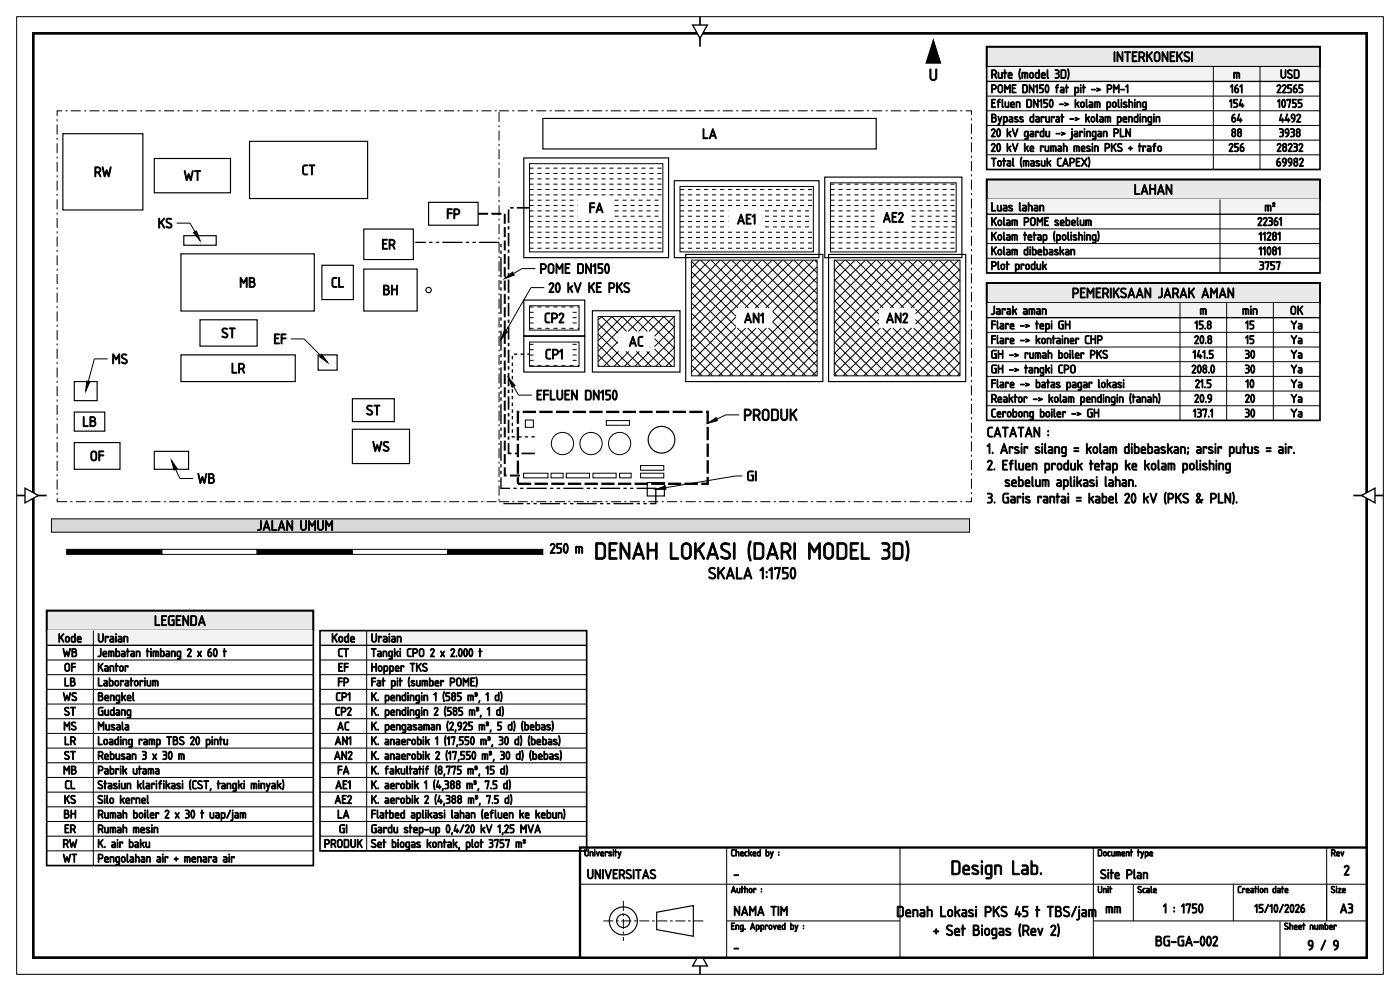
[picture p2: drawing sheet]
<svg xmlns="http://www.w3.org/2000/svg" width="420mm" height="297mm" viewBox="0 0 420 297" stroke-linecap="round" stroke-linejoin="round" font-family="sans-serif">
<path d="M5 5h410v287h-410z" fill="none" stroke="#000" stroke-width=".3"/>
<path d="M10 10h400v277h-400z" fill="none" stroke="#000" stroke-width=".8" stroke-linecap="butt"/>
<path d="M210 5v9" fill="none" stroke="#000" stroke-width=".5"/>
<path d="M207.8 7.5h4.4l-2.2 4z" fill="#fff" stroke="#000" stroke-width=".4"/>
<path d="M210 283v9" fill="none" stroke="#000" stroke-width=".5"/>
<path d="M210 285.5l2.2 4h-4.4z" fill="#fff" stroke="#000" stroke-width=".4"/>
<path d="M5 148.5h9" fill="none" stroke="#000" stroke-width=".5"/>
<path d="M7.5 146.3l4 2.2-4 2.2z" fill="#fff" stroke="#000" stroke-width=".4"/>
<path d="M406 148.5h9" fill="none" stroke="#000" stroke-width=".5"/>
<path d="M408.5 148.5l4-2.2v4.4z" fill="#fff" stroke="#000" stroke-width=".4"/>
<path d="M174 254h236v33h-236z" fill-rule="evenodd" fill="#fff"/>
<path d="M174 254h236v33h-236z" fill="none" stroke="#000" stroke-width=".7" stroke-linecap="butt"/>
<path d="M218 254v33M270 254v33M328 254v33M398 254v22M174 265h236M218 276h52M328 276h82M340 265v11M370 265v11M384 276v11" fill="none" stroke="#000" stroke-width=".3"/>
<g fill="none" stroke="#000" stroke-width=".35">
<path d="M197 273.4l11-2v9.2l-11-2z"/>
<circle cx="187" cy="276" r="4.2"/>
<circle cx="187" cy="276" r="2"/>
</g>
<path d="M181 276h30M187 270v12" fill="none" stroke="#000" stroke-width=".3" stroke-dasharray="3 .8 .8 .8" stroke-linecap="butt"/>
<path d="M14 183h80v6h-80z" fill-rule="evenodd" fill="#e9e9e9"/>
<path d="M14 183h80v6h-80z" fill="none" stroke="#000" stroke-width=".5"/>
<path d="M14 189h80v4.4h-80z" fill-rule="evenodd" fill="#f3f3f3"/>
<path d="M14 193.4h80" fill="none" stroke="#000" stroke-width=".4"/>
<g fill="none" stroke="#000" stroke-width=".3">
<path d="M14 197.8h80M28 189v70.4M14 202.2h80M14 206.6h80M14 211h80M14 215.4h80M14 219.8h80M14 224.2h80M14 228.6h80M14 233h80M14 237.4h80M14 241.8h80"/>
<path d="M14 246.2h80M14 250.6h80M14 255h80M14 259.4h80"/>
</g>
<path d="M14 183h80v76.4h-80z" fill="none" stroke="#000" stroke-width=".5"/>
<path d="M96 189h80v4.4h-80z" fill-rule="evenodd" fill="#f3f3f3"/>
<path d="M96 193.4h80" fill="none" stroke="#000" stroke-width=".4"/>
<g fill="none" stroke="#000" stroke-width=".3">
<path d="M96 197.8h80M110 189v66M96 202.2h80M96 206.6h80M96 211h80M96 215.4h80M96 219.8h80M96 224.2h80M96 228.6h80M96 233h80M96 237.4h80M96 241.8h80"/>
<path d="M96 246.2h80M96 250.6h80M96 255h80"/>
</g>
<path d="M96 189h80v66h-80z" fill="none" stroke="#000" stroke-width=".5"/>
<path d="M296 14h100v6h-100z" fill-rule="evenodd" fill="#e9e9e9"/>
<path d="M296 14h100v6h-100z" fill="none" stroke="#000" stroke-width=".5"/>
<path d="M296 20h100v4.4h-100z" fill-rule="evenodd" fill="#f3f3f3"/>
<path d="M296 24.4h100" fill="none" stroke="#000" stroke-width=".4"/>
<path d="M364 20v30.8M378 20v30.8M296 28.8h100M296 33.2h100M296 37.6h100M296 42h100M296 46.4h100M296 50.8h100" fill="none" stroke="#000" stroke-width=".3"/>
<path d="M296 14h100v36.8h-100z" fill="none" stroke="#000" stroke-width=".5"/>
<path d="M296 53.8h100v6h-100z" fill-rule="evenodd" fill="#e9e9e9"/>
<path d="M296 53.8h100v6h-100z" fill="none" stroke="#000" stroke-width=".5"/>
<path d="M296 59.8h100v4.4h-100z" fill-rule="evenodd" fill="#f3f3f3"/>
<path d="M296 64.2h100" fill="none" stroke="#000" stroke-width=".4"/>
<path d="M366 59.8v22M296 68.6h100M296 73h100M296 77.4h100M296 81.8h100" fill="none" stroke="#000" stroke-width=".3"/>
<path d="M296 53.8h100v28h-100z" fill="none" stroke="#000" stroke-width=".5"/>
<path d="M296 84.8h100v6h-100z" fill-rule="evenodd" fill="#e9e9e9"/>
<path d="M296 84.8h100v6h-100z" fill="none" stroke="#000" stroke-width=".5"/>
<path d="M296 90.8h100v4.4h-100z" fill-rule="evenodd" fill="#f3f3f3"/>
<path d="M296 95.2h100" fill="none" stroke="#000" stroke-width=".4"/>
<path d="M296 99.6h100M354 90.8v35.2M368 90.8v35.2M382 90.8v35.2M296 104h100M296 108.4h100M296 112.8h100M296 117.2h100M296 121.6h100M296 126h100" fill="none" stroke="#000" stroke-width=".3"/>
<path d="M296 84.8h100v41.2h-100z" fill="none" stroke="#000" stroke-width=".5"/>
<path d="M15.4 155.5h275.5v4h-275.5z" fill-rule="evenodd" fill="#d9d9d9" stroke="#000" stroke-width=".3"/>
<g fill="none" stroke="#000" stroke-width=".3" stroke-dasharray="1.2 1.2" stroke-linecap="butt">
<path d="M158.9 50.4h40M158.9 52h40M158.9 53.6h40M158.9 55.2h40M158.9 56.8h40M158.9 58.4h40M204 56.8h40M204 58.4h40M249.1 55.2h37.8M249.1 56.8h37.8M249.1 58.4h37.8M158.9 60h14.5"/>
<path d="M158.9 61.6h14.5M158.9 63.2h14.5M158.9 64.8h14.5M158.9 66.4h40M158.9 68h40M158.9 69.6h40M158.9 71.2h40M158.9 72.8h40M158.9 74.4h40M184.4 60h14.5M184.4 61.6h14.5M184.4 63.2h14.5"/>
<path d="M184.4 64.8h14.5M204 60h40M204 61.6h40M204 63.2h14.5M204 64.8h14.5M204 66.4h14.5M204 68h14.5M204 69.6h40M204 71.2h40M204 72.8h40M204 74.4h40M229.5 63.2h14.5"/>
<path d="M229.5 64.8h14.5M229.5 66.4h14.5M229.5 68h14.5M249.1 60h37.8M249.1 61.6h37.8M249.1 63.2h13.4M249.1 64.8h13.4M249.1 66.4h13.4M249.1 68h13.4M249.1 69.6h37.8M249.1 71.2h37.8M249.1 72.8h37.8"/>
<path d="M249.1 74.4h37.8M273.5 63.2h13.4M273.5 64.8h13.4M273.5 66.4h13.4M273.5 68h13.4M158.9 92h14.8M158.9 93.6h1.9M158.9 95.2h1.9M158.9 96.8h1.9M158.9 98.4h14.8M171.8 93.6h1.9M171.8 95.2h1.9"/>
<path d="M171.8 96.8h1.9M158.9 103.2h1.9M158.9 104.8h1.9M158.9 106.4h1.9M158.9 108h1.9M158.9 109.6h14.8M171.8 103.2h1.9M171.8 104.8h1.9M171.8 106.4h1.9M171.8 108h1.9"/>
</g>
<g fill="none" stroke="#000" stroke-width=".3">
<path d="M158.9 49.1h40v26.4h-40zM204 55.9h40v19.6h-40zM249.1 54.8h37.8v20.7h-37.8zM207.4 78h37.7v34.6h-37.7zM207.4 78.3l14 14M209.8 78l-2.4 2.4M210.2 78l14.3 14.3M212.9 78l-5.5 5.5M213.3 78l14.3 14.3M216 78l-8.6 8.6M216.4 78l14.4 14.3M219.2 78l-11.8 11.7"/>
<path d="M219.5 78l25.6 25.6M222.3 78l-14.9 14.8M222.6 78l22.5 22.5M225.4 78l-18 17.9M225.8 78l19.3 19.4M228.5 78l-21.1 21M228.9 78l16.2 16.2M231.6 78l-24.2 24.1M232 78l13.1 13.1M234.7 78l-27.3 27.3M235.1 78l10 10M237.8 78l-14.3 14.3"/>
<path d="M238.2 78l6.9 6.9M240.9 78l-14.3 14.3M241.3 78l3.8 3.8M244 78l-14.3 14.3M244.4 78l.7 .7M245.1 80l-13.3 13.3M250.3 78h37.7v34.6h-37.7zM250.6 78l14.4 14.3M253.4 78l-3.1 3.1M253.8 78l14.3 14.3M256.5 78l-6.2 6.2M256.9 78l14.3 14.3"/>
<path d="M259.6 78l-9.3 9.3M260 78l14.3 14.3M262.7 78l-12.4 12.4M263.1 78l24.9 24.9M265.8 78l-15.5 15.5M266.2 78l21.8 21.8M268.9 78l-18.6 18.6M269.3 78l18.7 18.7M272.1 78l-21.8 21.7M272.4 78l15.6 15.5M275.2 78l-24.9 24.8M275.5 78l12.5 12.4"/>
<path d="M278.3 78l-14.4 14.3M278.6 78l9.4 9.3M281.4 78l-14.4 14.3M281.8 78l6.2 6.2M284.5 78l-14.3 14.3M284.9 78l3.1 3.1M287.6 78l-14.3 14.3M158.9 91.6h14.8v7.3h-14.8zM179.4 94.8h22.9v15h-22.9zM179.4 97l6 5.9M180.4 94.8l5 5M180.5 94.8l-1.1 1.1"/>
<path d="M183.5 94.8l4.5 4.5M183.6 94.8l-4.2 4.2M186.6 94.8l4.5 4.5M186.7 94.8l-7.3 7.3M189.7 94.8l4.5 4.5M189.8 94.8l-10.4 10.5M192.9 94.8l9.4 9.5M192.9 94.8l-4.4 4.5M196 94.8l6.3 6.4M196.1 94.8l-4.5 4.5M199.1 94.8l3.2 3.3M199.2 94.8l-4.5 4.5"/>
<path d="M202.3 94.8l-5.9 6M202.3 98l-5.9 5.9M207.4 81.4l13.4 13.4M207.4 84.5l13.4 13.4M207.4 87.6l25 25M207.4 90.8l21.9 21.8M207.4 93.9l18.8 18.7M207.4 97l15.7 15.6M220.8 95l-13.4 13.4M220.8 98.1l-13.4 13.4M221.2 98.3l14.3 14.3M223.7 98.3l-14.3 14.3"/>
<path d="M224.3 98.3l14.3 14.3M226.8 98.3l-14.3 14.3M227.4 98.3l14.4 14.3M229.9 98.3l-14.3 14.3M230.5 98.3l14.4 14.3M231.8 93.3l13.3 13.4M245.1 83.1l-13.3 13.3 13.3 13.4M245.1 86.2l-26.4 26.4M245.1 89.3l-23.3 23.3M245.1 92.4l-20.2 20.2M245.1 95.5l-17.1 17.1M245.1 98.7l-13.9 13.9"/>
<path d="M250.3 83.8l13.3 13.4M250.3 90.1l22.6 22.5M250.3 93.2l19.5 19.4M250.3 99.4l13.2 13.2M250.3 80.7l13.3 13.4M250.3 86.9l25.7 25.7M250.3 96.3l16.4 16.3M263.6 92.6l-13.3 13.4M263.6 95.7l-13.3 13.4M264.2 98.3l-13.9 13.9M264.8 98.3l14.3 14.3M267.3 98.3l-14.4 14.3"/>
<path d="M267.9 98.3l14.3 14.3M270.4 98.3l-14.4 14.3M271 98.3l14.3 14.3M273.5 98.3l-14.3 14.3M274.1 98.3l13.9 13.9M274.6 92.6l13.4 13.4M274.6 95.7l13.4 13.4M288 80.7l-13.4 13.3M288 83.8l-13.4 13.4M288 86.9l-25.7 25.7M288 90l-22.6 22.6M288 93.1l-19.5 19.5"/>
<path d="M288 96.2l-16.4 16.4M288 99.4l-13.3 13.2M158.9 102.5h14.8v7.3h-14.8zM179.4 100.1l9.7 9.7M179.4 103.2l6.6 6.6M179.4 106.3l3.5 3.5M179.4 109.4l.4 .4M185.4 102.4l-6 6M185.6 105.3l-4.5 4.5M187.8 105.3l4.4 4.5M188.7 105.3l-4.5 4.5M190.9 105.3l4.4 4.5"/>
<path d="M191.8 105.3l-4.5 4.5M194 105.3l4.5 4.5M194.9 105.3l-4.4 4.5M196.4 101.5l5.9 5.9M196.4 104.6l5.2 5.2M202.3 101.1l-8.7 8.7M202.3 104.2l-5.6 5.6M202.3 107.3l-2.5 2.5M207.4 106.3l6.4 6.3M207.4 109.4l3.2 3.2M207.4 100.1l12.6 12.5M207.4 103.2l9.5 9.4"/>
<path d="M245.1 101.8l-10.8 10.8M245.1 104.9l-7.7 7.7M245.1 108l-4.6 4.6M245.1 111.1l-1.5 1.5M250.3 102.5l10.1 10.1M250.3 108.7l3.9 3.9M250.3 111.8l.8 .8M250.3 105.6l7 7M288 102.5l-10.2 10.1M288 105.6l-7.1 7M288 108.7l-4 3.9M288 111.8l-.8 .8"/>
<path d="M51.4 138l2.6 5.4h4M157.6 125.9h2.4v2.2h-2.4zM181.9 126h7v1.4h-7zM192.2 139.5h6.9v1.4h-6.9zM157.1 141.8h7.3v1.4h-7.3zM165.3 141.8h3.6v1.4h-3.6zM169.9 141.8h7v1.4h-7zM177.9 141.8h7v1.4h-7zM185.9 141.8h3.4v1.4h-3.4zM192.2 141.8h6.9v1.4h-6.9z"/>
<circle cx="168.7" cy="132.9" r="3.3"/>
<circle cx="177.3" cy="132.9" r="3.3"/>
<circle cx="185.9" cy="132.9" r="3.3"/>
</g>
<path d="M143.4 64.1h8v78.4h5.7" fill="none" stroke="#000" stroke-width=".6" stroke-dasharray="3 1" stroke-linecap="butt"/>
<path d="M160.5 135.9h-7.9v-73.6h6.3" fill="none" stroke="#000" stroke-width=".5" stroke-dasharray="4 1 1 1" stroke-linecap="butt"/>
<path d="M160.5 130.9h-6.8v-24.8h5.2" fill="none" stroke="#000" stroke-width=".4" stroke-dasharray="1 1" stroke-linecap="butt"/>
<path d="M196.7 146.6v4.3h-45.7M196.7 146.6v-.2h-46.4v-73.8h-25.7" fill="none" stroke="#000" stroke-width=".4" stroke-dasharray="6 1 1 1 1 1" stroke-linecap="butt"/>
<g fill="none" stroke="#000" stroke-width=".35">
<path d="M162.9 35.5h100v9.1h-100zM18.9 40.1h24v22.8h-24zM46.3 47.5h22.8v10.3h-22.8zM74.9 42.4h35.4v17.1h-35.4zM157.1 47.3h43.5v29.9h-43.5zM202.3 54.2h43.4v23h-43.4zM247.4 53.1h41.2v24.1h-41.2zM54.3 76.1h40v17.1h-40zM55.1 70.6h9.8v2.9h-9.8zM96.6 79.5h9.4v10.3h-9.4zM109.1 68.6h14.9v9.2h-14.9zM128.6 60.6h14.8v6.9h-14.8z"/>
<path d="M205.7 76.3h41.2v38.1h-41.2zM248.6 76.3h41.1v38.1h-41.1zM60 95.8h17.1v7.9h-17.1zM109.1 80.6h16v12.6h-16zM157.1 89.9h18.3v10.7h-18.3zM177.7 93.1h26.3v18.4h-26.3zM22.3 114.4h6.8v5.7h-6.8zM54.3 106.4h34.3v8h-34.3zM95.4 106.4h5.7v4.5h-5.7zM105.7 119.5h12.6v6.9h-12.6zM157.1 100.8h18.3v10.7h-18.3zM22.3 132.6h13.7v8h-13.7z"/>
<path d="M22.3 123.5h9.1v5.7h-9.1zM46.3 135.3h10.3v5.3h-10.3zM105.7 128.6h17.2v10.3h-17.2zM194.2 144.6h5.1v4h-5.1z"/>
<circle cx="128.6" cy="86.9" r=".8"/>
<circle cx="198.5" cy="131.8" r="4"/>
</g>
<path d="M155.4 123.4h56.9v21.6h-56.9z" fill="none" stroke="#000" stroke-width=".7" stroke-dasharray="4 1" stroke-linecap="butt"/>
<path d="M280 11.9l2.2 7h-4.4zM51.4 138l1.7 2.5-.9 .4z" fill="#000" stroke="#000" stroke-width=".3"/>
<path d="M17.1 150.4h132.6v-117.2h-132.6v117.2M149.7 150.4h141.7v-117.2h-141.7" fill="none" stroke="#000" stroke-width=".3" stroke-dasharray="3 1 .6 1" stroke-linecap="butt"/>
<g fill="#fff">
<path d="M24.9 134.4h8.4v4.4h-8.4z" fill-rule="evenodd"/>
<path d="M22.7 124.2h8.4v4.4h-8.4z" fill-rule="evenodd"/>
<path d="M110.1 131.6h8.4v4.4h-8.4z" fill-rule="evenodd"/>
<path d="M107.8 120.7h8.4v4.4h-8.4z" fill-rule="evenodd"/>
</g>
<path d="M32.3 107.6h-4l-2.6 9.6" fill="none" stroke="#000" stroke-width=".3"/>
<path d="M26 114.2l1 .2-1.3 2.8z" fill="#000" stroke="#000" stroke-width=".3"/>
<g fill="#fff">
<path d="M67.2 108.2h8.4v4.4h-8.4z" fill-rule="evenodd"/>
<path d="M64.4 97.6h8.4v4.4h-8.4z" fill-rule="evenodd"/>
<path d="M70.1 82.4h8.4v4.4h-8.4z" fill-rule="evenodd"/>
<path d="M97.1 82.4h8.4v4.4h-8.4z" fill-rule="evenodd"/>
</g>
<path d="M53 66.9h4l3 5.2" fill="none" stroke="#000" stroke-width=".3"/>
<path d="M58.1 69.7l.8-.5 1.1 2.9z" fill="#000" stroke="#000" stroke-width=".3"/>
<g fill="#fff">
<path d="M112.9 84.7h8.4v4.4h-8.4z" fill-rule="evenodd"/>
<path d="M112.4 71h8.4v4.4h-8.4z" fill-rule="evenodd"/>
<path d="M26.7 49.3h8.4v4.4h-8.4z" fill-rule="evenodd"/>
<path d="M53.5 50.4h8.4v4.4h-8.4z" fill-rule="evenodd"/>
<path d="M88.4 48.7h8.4v4.4h-8.4z" fill-rule="evenodd"/>
</g>
<path d="M87.2 101.6h4l7.1 7" fill="none" stroke="#000" stroke-width=".3"/>
<path d="M95.8 106.9l.7-.7 1.8 2.4z" fill="#000" stroke="#000" stroke-width=".3"/>
<g fill="#fff">
<path d="M131.8 61.9h8.4v4.4h-8.4z" fill-rule="evenodd"/>
<path d="M162.1 103.9h8.4v4.4h-8.4z" fill-rule="evenodd"/>
<path d="M162.1 93.1h8.4v4.4h-8.4z" fill-rule="evenodd"/>
<path d="M186.7 100.1h8.4v4.4h-8.4z" fill-rule="evenodd"/>
<path d="M222.1 93.1h8.4v4.4h-8.4z" fill-rule="evenodd"/>
<path d="M264.9 93.1h8.4v4.4h-8.4z" fill-rule="evenodd"/>
<path d="M174.7 60.1h8.4v4.4h-8.4z" fill-rule="evenodd"/>
<path d="M219.8 63.5h8.4v4.4h-8.4z" fill-rule="evenodd"/>
<path d="M263.8 62.9h8.4v4.4h-8.4z" fill-rule="evenodd"/>
<path d="M208.7 37.9h8.4v4.4h-8.4z" fill-rule="evenodd"/>
</g>
<path d="M160.6 80.5h-4l-5.2 3M163.3 86.2h-4l-9 15.6M152.6 113.2l3 5.2h4M221.8 124.3h-4l-5.5 2.6M222.7 142.6h-2l-24 4" fill="none" stroke="#000" stroke-width=".3"/>
<g fill="#000" stroke="#000" stroke-width=".3">
<path d="M151.4 83.5l2.4-1.9 .5 .8zM151.4 98.9l.8 .5-1.9 2.4zM152.6 113.2l1.9 2.4-.9 .5zM212.3 126.9l2.5-1.7 .4 .9zM196.7 146.6l2.9-.9 .2 .9z"/>
<path d="M20 164.6h28.6v1.5h-28.6z" fill-rule="evenodd"/>
</g>
<path d="M48.6 164.6h28.5v1.5h-28.5z" fill-rule="evenodd" fill="#fff" stroke="#000" stroke-width=".3"/>
<path d="M77.1 164.6h28.6v1.5h-28.6z" fill-rule="evenodd" fill="#000" stroke="#000" stroke-width=".3"/>
<path d="M105.7 164.6h28.6v1.5h-28.6z" fill-rule="evenodd" fill="#fff" stroke="#000" stroke-width=".3"/>
<path d="M134.3 164.6h28.6v1.5h-28.6z" fill-rule="evenodd" fill="#000" stroke="#000" stroke-width=".3"/>
<text font-size="6.8" x="178.2" y="167.6">DENAH LOKASI (DARI MODEL 3D)</text>
<text font-size="5.7" x="285.1" y="262.2">Design Lab.</text>
<g font-size="4.7">
<text x="278.6" y="24.2">U</text>
<text x="223" y="126.1">PRODUK</text>
<text x="212.4" y="173.5">SKALA 1:1750</text>
</g>
<g font-size="4.3">
<text x="268.9" y="274.8">Denah Lokasi PKS 45 t TBS/jam</text>
<text x="279.8" y="280.4">+ Set Biogas (Rev 2)</text>
</g>
<g font-size="4.1">
<text x="333.9" y="18.5">INTERKONEKSI</text>
<text x="210.6" y="41.6">LA</text>
<text x="28.2" y="53">RW</text>
<text x="90.5" y="52.4">CT</text>
<text x="55.1" y="54.1">WT</text>
<text x="340.1" y="58.3">LAHAN</text>
<text x="133.9" y="65.6">FP</text>
<text x="176.6" y="63.8">FA</text>
<text x="47.3" y="68.4">KS</text>
<text x="221.1" y="67.2">AE1</text>
<text x="264.8" y="66.6">AE2</text>
<text x="114.4" y="74.7">ER</text>
<text x="161.8" y="82">POME DN150</text>
<text x="71.7" y="86.1">MB</text>
<text x="99.3" y="86.1">CL</text>
<text x="114.8" y="88.4">BH</text>
<text x="164.5" y="87.7">20 kV KE PKS</text>
<text x="321.5" y="89.3">PEMERIKSAAN JARAK AMAN</text>
<text x="66.4" y="101.3">ST</text>
<text x="163.2" y="96.8">CP2</text>
<text x="223.1" y="96.8">AN1</text>
<text x="265.8" y="96.8">AN2</text>
<text x="82" y="103.1">EF</text>
<text x="163.4" y="107.6">CP1</text>
<text x="188.6" y="103.8">AC</text>
<text x="33.5" y="109.1">MS</text>
<text x="69.3" y="111.9">LR</text>
<text x="160.8" y="119.9">EFLUEN DN150</text>
<text x="109.8" y="124.4">ST</text>
<text x="24.7" y="127.9">LB</text>
<text x="296" y="131">CATATAN :</text>
<text x="111.6" y="135.3">WS</text>
<text x="296" y="135.9">1. Arsir silang = kolam dibebaskan; arsir putus = air.</text>
<text x="27" y="138.1">OF</text>
<text x="296" y="140.9">2. Efluen produk tetap ke kolam polishing</text>
<text x="59.2" y="144.9">WB</text>
<text x="223.9" y="144.1">GI</text>
<text x="301.3" y="145.9">sebelum aplikasi lahan.</text>
<text x="296" y="150.8">3. Garis rantai = kabel 20 kV (PKS &amp; PLN).</text>
<text x="77" y="159">JALAN UMUM</text>
<text x="164.9" y="165.8">250 m</text>
<text x="46.2" y="187.5">LEGENDA</text>
<text x="403.1" y="262.3">2</text>
<text x="346.5" y="283.6">BG-GA-002</text>
<text x="392.2" y="284.8">9 / 9</text>
</g>
<g font-size="3.8">
<text x="176" y="263.4">UNIVERSITAS</text>
<text x="220" y="263.4">-</text>
<text x="330" y="263.4">Site Plan</text>
<text x="220" y="274.4">NAMA TIM</text>
<text x="331.6" y="273.7">mm</text>
<text x="348.9" y="273.7">1 : 1750</text>
<text x="401.9" y="273.7">A3</text>
<text x="220" y="285.4">-</text>
</g>
<g font-size="3.5">
<text x="297.2" y="23.5">Rute (model 3D)</text>
<text x="369.9" y="23.5">m</text>
<text x="384" y="23.5">USD</text>
<text x="297.2" y="63.3">Luas lahan</text>
<text x="379.3" y="63.3">m²</text>
<text x="297.2" y="94.3">Jarak aman</text>
<text x="359.9" y="94.3">m</text>
<text x="372.6" y="94.3">min</text>
<text x="387" y="94.3">OK</text>
<text x="17.4" y="192.5">Kode</text>
<text x="29.2" y="192.5">Uraian</text>
<text x="99.4" y="192.5">Kode</text>
<text x="111.2" y="192.5">Uraian</text>
</g>
<g font-size="3.4">
<text x="297.2" y="27.9">POME DN150 fat pit -&gt; PM-1</text>
<text x="369" y="27.9">161</text>
<text x="382.9" y="27.9">22565</text>
<text x="297.2" y="32.3">Efluen DN150 -&gt; kolam polishing</text>
<text x="368.7" y="32.3">154</text>
<text x="383.1" y="32.3">10755</text>
<text x="297.2" y="36.7">Bypass darurat -&gt; kolam pendingin</text>
<text x="297.2" y="41">20 kV gardu -&gt; jaringan PLN</text>
<text x="369.3" y="41">88</text>
<text x="369.3" y="36.7">64</text>
<text x="383.6" y="36.7">4492</text>
<text x="383.6" y="41">3938</text>
<text x="297.2" y="45.5">20 kV ke rumah mesin PKS + trafo</text>
<text x="368.5" y="45.5">256</text>
<text x="382.9" y="45.5">28232</text>
<text x="297.2" y="49.8">Total (masuk CAPEX)</text>
<text x="382.8" y="49.8">69982</text>
<text x="297.2" y="67.7">Kolam POME sebelum</text>
<text x="377.2" y="67.7">22361</text>
<text x="297.2" y="72.1">Kolam tetap (polishing)</text>
<text x="297.2" y="76.5">Kolam dibebaskan</text>
<text x="377.6" y="76.5">11081</text>
<text x="377.6" y="72.1">11281</text>
<text x="297.2" y="80.8">Plot produk</text>
<text x="377.7" y="80.8">3757</text>
<text x="297.2" y="98.6">Flare -&gt; tepi GH</text>
<text x="358.4" y="98.6">15.8</text>
<text x="373.6" y="98.6">15</text>
<text x="387.1" y="98.6">Ya</text>
<text x="297.2" y="103.1">Flare -&gt; kontainer CHP</text>
<text x="297.2" y="107.4">GH -&gt; rumah boiler PKS</text>
<text x="357.8" y="107.4">141.5</text>
<text x="358.2" y="103.1">20.8</text>
<text x="373.4" y="107.4">30</text>
<text x="373.6" y="103.1">15</text>
<text x="387.1" y="103.1">Ya</text>
<text x="387.1" y="107.4">Ya</text>
<text x="297.2" y="111.9">GH -&gt; tangki CPO</text>
<text x="357.4" y="111.9">208.0</text>
<text x="373.4" y="111.9">30</text>
<text x="387.1" y="111.9">Ya</text>
<text x="297.2" y="116.3">Flare -&gt; batas pagar lokasi</text>
<text x="358.4" y="116.3">21.5</text>
<text x="373.6" y="116.3">10</text>
<text x="387.1" y="116.3">Ya</text>
<text x="297.2" y="120.6">Reaktor -&gt; kolam pendingin (tanah)</text>
<text x="297.2" y="125.1">Cerobong boiler -&gt; GH</text>
<text x="357.9" y="125.1">137.1</text>
<text x="358.2" y="120.6">20.9</text>
<text x="373.4" y="125.1">30</text>
<text x="373.4" y="120.6">20</text>
<text x="387.1" y="120.6">Ya</text>
<text x="387.1" y="125.1">Ya</text>
<text x="18.7" y="196.8">WB</text>
<text x="29.2" y="196.8">Jembatan timbang 2 x 60 t</text>
<text x="101.3" y="196.8">CT</text>
<text x="111.2" y="196.8">Tangki CPO 2 x 2.000 t</text>
<text x="19.2" y="201.3">OF</text>
<text x="29.2" y="201.3">Kantor</text>
<text x="101.3" y="201.3">EF</text>
<text x="111.2" y="201.3">Hopper TKS</text>
<text x="19.2" y="205.7">LB</text>
<text x="29.2" y="205.7">Laboratorium</text>
<text x="101.2" y="205.7">FP</text>
<text x="111.2" y="205.7">Fat pit (sumber POME)</text>
<text x="18.8" y="210.1">WS</text>
<text x="19.2" y="214.5">ST</text>
<text x="29.2" y="210.1">Bengkel</text>
<text x="29.2" y="214.5">Gudang</text>
<text x="100.4" y="214.5">CP2</text>
<text x="100.6" y="210.1">CP1</text>
<text x="111.2" y="210.1">K. pendingin 1 (585 m³, 1 d)</text>
<text x="111.2" y="214.5">K. pendingin 2 (585 m³, 1 d)</text>
<text x="19" y="218.8">MS</text>
<text x="29.2" y="218.8">Musala</text>
<text x="101.1" y="218.8">AC</text>
<text x="111.2" y="218.8">K. pengasaman (2,925 m³, 5 d) (bebas)</text>
<text x="19.2" y="227.6">ST</text>
<text x="19.2" y="223.3">LR</text>
<text x="29.2" y="223.3">Loading ramp TBS 20 pintu</text>
<text x="29.2" y="227.6">Rebusan 3 x 30 m</text>
<text x="100.2" y="227.6">AN2</text>
<text x="100.4" y="223.3">AN1</text>
<text x="111.2" y="223.3">K. anaerobik 1 (17,550 m³, 30 d) (bebas)</text>
<text x="111.2" y="227.6">K. anaerobik 2 (17,550 m³, 30 d) (bebas)</text>
<text x="18.9" y="232.1">MB</text>
<text x="29.2" y="232.1">Pabrik utama</text>
<text x="101.1" y="232.1">FA</text>
<text x="111.2" y="232.1">K. fakultatif (8,775 m³, 15 d)</text>
<text x="19.3" y="236.4">CL</text>
<text x="29.2" y="236.4">Stasiun klarifikasi (CST, tangki minyak)</text>
<text x="100.5" y="236.4">AE1</text>
<text x="111.2" y="236.4">K. aerobik 1 (4,388 m³, 7.5 d)</text>
<text x="19" y="245.3">BH</text>
<text x="19.1" y="240.8">KS</text>
<text x="29.2" y="240.8">Silo kernel</text>
<text x="29.2" y="245.3">Rumah boiler 2 x 30 t uap/jam</text>
<text x="100.3" y="240.8">AE2</text>
<text x="101.1" y="245.3">LA</text>
<text x="111.2" y="240.8">K. aerobik 2 (4,388 m³, 7.5 d)</text>
<text x="111.2" y="245.3">Flatbed aplikasi lahan (efluen ke kebun)</text>
<text x="19.2" y="249.6">ER</text>
<text x="29.2" y="249.6">Rumah mesin</text>
<text x="101.6" y="249.6">GI</text>
<text x="111.2" y="249.6">Gardu step-up 0,4/20 kV 1,25 MVA</text>
<text x="18.8" y="254.1">RW</text>
<text x="29.2" y="254.1">K. air baku</text>
<text x="97.1" y="254.1">PRODUK</text>
<text x="111.2" y="254.1">Set biogas kontak, plot 3757 m²</text>
<text x="18.8" y="258.5">WT</text>
<text x="29.2" y="258.5">Pengolahan air + menara air</text>
<text x="376.3" y="273.5">15/10/2026</text>
</g>
<g font-size="2.7">
<text x="175.2" y="256.6">University</text>
<text x="219.2" y="256.6">Checked by :</text>
<text x="329.2" y="256.6">Document type</text>
<text x="399.2" y="256.6">Rev</text>
<text x="219.2" y="267.6">Author :</text>
<text x="329.2" y="267.6">Unit</text>
<text x="341.2" y="267.6">Scale</text>
<text x="371.2" y="267.6">Creation date</text>
<text x="399.2" y="267.6">Size</text>
<text x="219.2" y="278.6">Eng. Approved by :</text>
<text x="385.2" y="278.6">Sheet number</text>
</g>
</svg>
